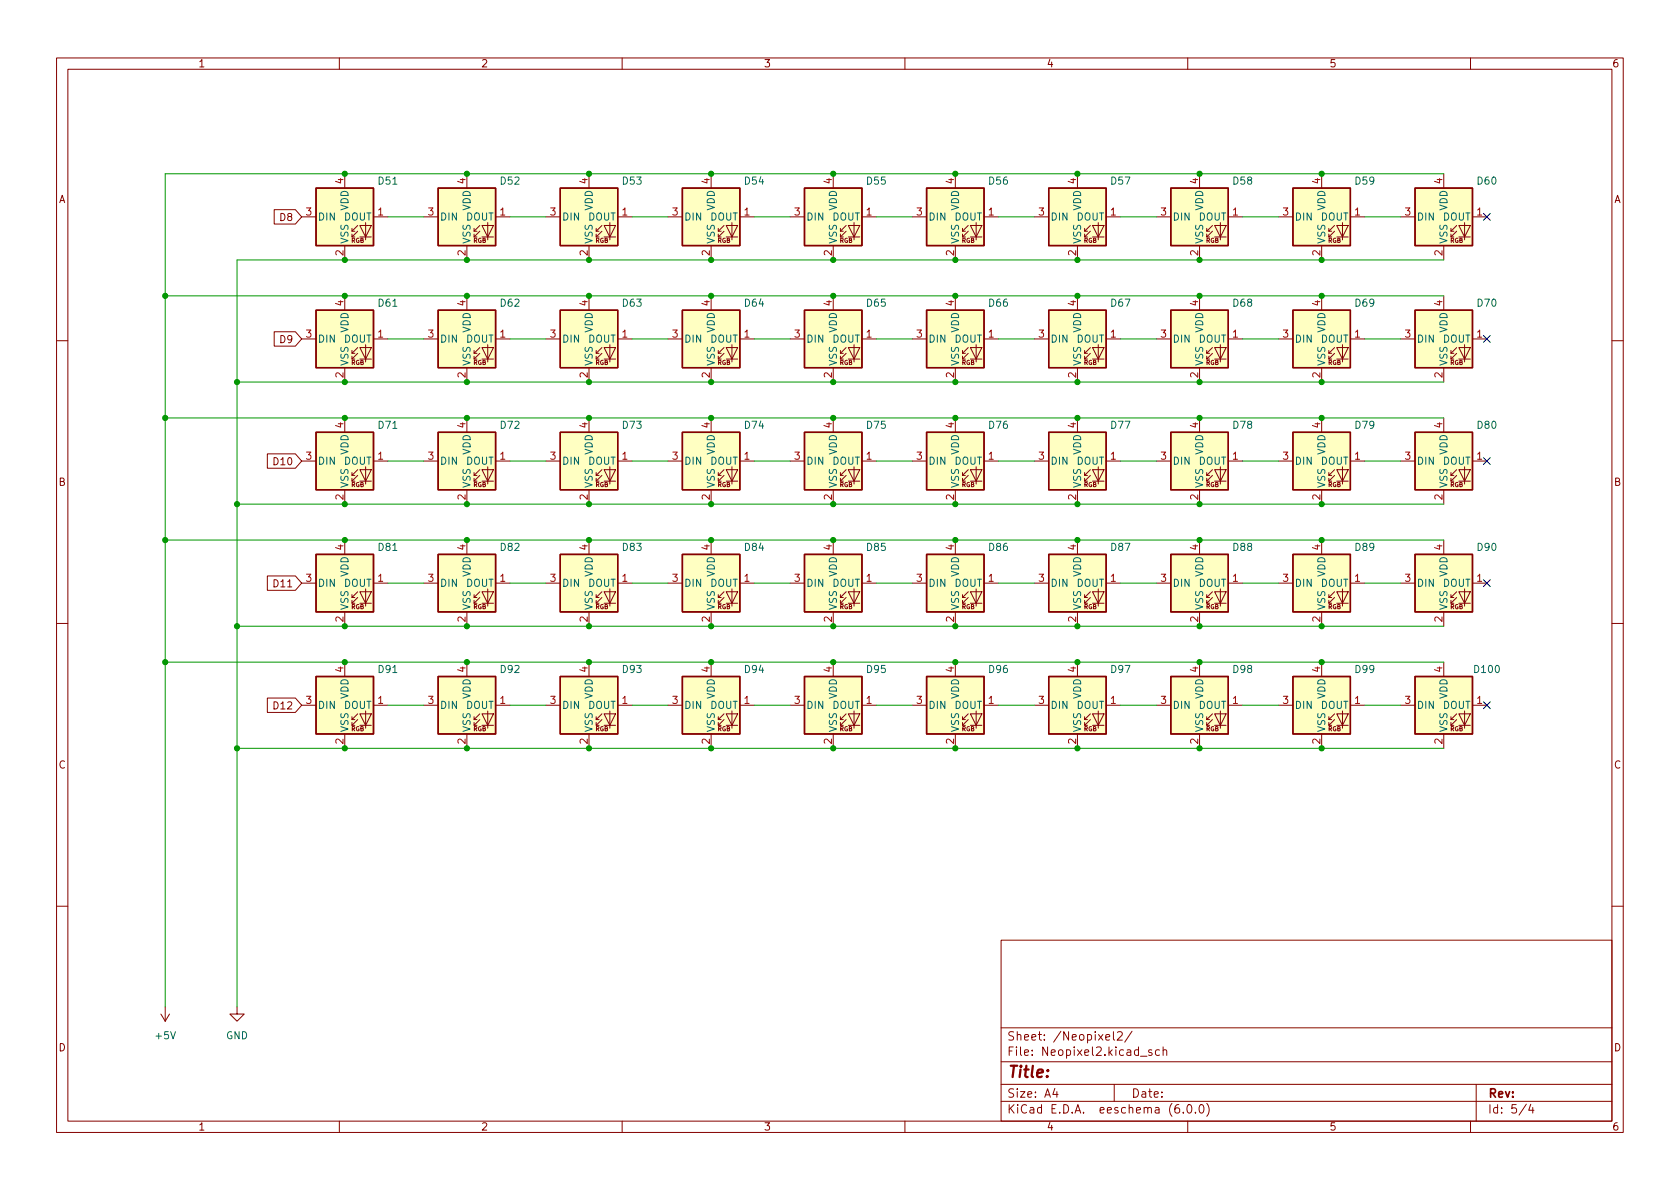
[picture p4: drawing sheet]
<svg xmlns="http://www.w3.org/2000/svg" width="297mm" height="210mm" viewBox="0 0 297 210" stroke-linecap="round" stroke-linejoin="round" font-family="sans-serif">
<g fill="none" stroke="#840000" stroke-width=".18">
<path d="M10 10.2h277v190.1h-277zM12 12.2h273v186.1h-273zM60 10.2v2M110 10.2v2M160 10.2v2M210 10.2v2M260 10.2v2M48.5 37.1h3.7l1.1 1.2-1.1 1.3h-3.7zM53.3 38.3h2.6M61 30.7v2.6M63.2 39.9l-1 1v-.5M63.6 39.9h2.1l-1.1 2z"/>
<path d="M64.6 39.4v3M66 38.3h2.6M74.9 38.3h2.6M82.5 30.7v2.6M84.8 39.9l-1 1v-.5M85.2 39.9h2l-1 2zM86.2 39.4v3M87.6 38.3h2.6M96.5 38.3h2.6M104.1 30.7v2.6M106.4 39.9l-1 1v-.5M106.8 39.9h2l-1 2z"/>
<path d="M107.8 39.4v3M109.2 38.3h2.6M118.1 38.3h2.5M125.7 30.7v2.6M128 39.9l-1 1v-.5M128.4 39.9h2l-1 2zM129.4 39.4v3M130.8 38.3h2.5M139.7 38.3h2.5M147.3 30.7v2.6M149.6 39.9l-1 1v-.5M150 39.9h2l-1 2z"/>
<path d="M151 39.4v3M152.4 38.3h2.5M161.3 38.3h2.5M168.9 30.7v2.6M171.2 39.9l-1 1v-.5M171.6 39.9h2l-1 2zM172.6 39.4v3M174 38.3h2.5M182.9 38.3h2.5M190.5 30.7v2.6M192.8 39.9l-1 1v-.5M193.2 39.9h2l-1 2z"/>
<path d="M194.2 39.4v3M195.6 38.3h2.5M204.5 38.3h2.5M212.1 30.7v2.6M214.4 39.9l-1 1v-.5M214.8 39.9h2l-1 2zM215.8 39.4v3M217.2 38.3h2.5M226.1 38.3h2.5M233.7 30.7v2.6M236 39.9l-1.1 1v-.5M236.3 39.9h2.1l-1 2z"/>
<path d="M237.4 39.4v3M238.8 38.3h2.5M247.6 38.3h2.6M255.3 30.7v2.6M257.6 39.9l-1.1 1v-.5M257.9 39.9h2.1l-1 2zM259 39.4v3M260.3 38.3h2.6M48.5 58.7h3.7l1.1 1.2-1.1 1.3h-3.7zM53.3 59.9h2.6M61 43.4v2.6M61 52.3v2.6"/>
<path d="M62.2 40.9h.5M63.2 40.9l-1 1v-.5M63.6 41.9h2.1M66 59.9h2.6M74.9 59.9h2.6M82.5 43.4v2.6M82.5 52.3v2.6M83.8 40.9h.5M84.8 40.9l-1 1v-.5M85.2 41.9h2M87.6 59.9h2.6M96.5 59.9h2.6"/>
<path d="M104.1 43.4v2.6M104.1 52.3v2.6M105.4 40.9h.5M106.4 40.9l-1 1v-.5M106.8 41.9h2M109.2 59.9h2.6M118.1 59.9h2.5M125.7 43.4v2.6M125.7 52.3v2.6M127 40.9h.5M128 40.9l-1 1v-.5M128.4 41.9h2"/>
<path d="M130.8 59.9h2.5M139.7 59.9h2.5M147.3 43.4v2.6M147.3 52.3v2.6M148.6 40.9h.5M149.6 40.9l-1 1v-.5M150 41.9h2M152.4 59.9h2.5M161.3 59.9h2.5M168.9 43.4v2.6M168.9 52.3v2.6M170.2 40.9h.5"/>
<path d="M171.2 40.9l-1 1v-.5M171.6 41.9h2M174 59.9h2.5M182.9 59.9h2.5M190.5 43.4v2.6M190.5 52.3v2.6M191.8 40.9h.5M192.8 40.9l-1 1v-.5M193.2 41.9h2M195.6 59.9h2.5M204.5 59.9h2.5M212.1 43.4v2.6"/>
<path d="M212.1 52.3v2.6M213.4 40.9h.5M214.4 40.9l-1 1v-.5M214.8 41.9h2M217.2 59.9h2.5M226.1 59.9h2.5M233.7 43.4v2.6M233.7 52.3v2.6M234.9 40.9h.6M236 40.9l-1.1 1v-.5M236.3 41.9h2.1M238.8 59.9h2.5"/>
<path d="M247.6 59.9h2.6M255.3 43.4v2.6M255.3 52.3v2.6M256.5 40.9h.5M257.6 40.9l-1.1 1v-.5M257.9 41.9h2.1M260.3 59.9h2.6M10 60.2h2M61 65v2.6M61 73.9v2.5M62.2 62.5h.5M63.2 62.5l-1 1v-.5"/>
<path d="M63.2 61.5l-1 1v-.5M63.6 61.5h2.1l-1.1 2zM63.6 63.5h2.1M64.6 61v3M82.5 65v2.6M82.5 73.9v2.5M83.8 62.5h.5M84.8 62.5l-1 1v-.5M84.8 61.5l-1 1v-.5M85.2 61.5h2l-1 2zM85.2 63.5h2M86.2 61v3"/>
<path d="M104.1 65v2.6M104.1 73.9v2.5M105.4 62.5h.5M106.4 62.5l-1 1v-.5M106.4 61.5l-1 1v-.5M106.8 61.5h2l-1 2zM106.8 63.5h2M107.8 61v3M125.7 65v2.6M125.7 73.9v2.5M127 62.5h.5M128 62.5l-1 1v-.5"/>
<path d="M128 61.5l-1 1v-.5M128.4 61.5h2l-1 2zM128.4 63.5h2M129.4 61v3M147.3 65v2.6M147.3 73.9v2.5M148.6 62.5h.5M149.6 62.5l-1 1v-.5M149.6 61.5l-1 1v-.5M150 61.5h2l-1 2zM150 63.5h2M151 61v3"/>
<path d="M168.9 65v2.6M168.9 73.9v2.5M170.2 62.5h.5M171.2 62.5l-1 1v-.5M171.2 61.5l-1 1v-.5M171.6 61.5h2l-1 2zM171.6 63.5h2M172.6 61v3M190.5 65v2.6M190.5 73.9v2.5M191.8 62.5h.5M192.8 62.5l-1 1v-.5"/>
<path d="M192.8 61.5l-1 1v-.5M193.2 61.5h2l-1 2zM193.2 63.5h2M194.2 61v3M212.1 65v2.6M212.1 73.9v2.5M213.4 62.5h.5M214.4 62.5l-1 1v-.5M214.4 61.5l-1 1v-.5M214.8 61.5h2l-1 2zM214.8 63.5h2M215.8 61v3"/>
<path d="M233.7 65v2.6M233.7 73.9v2.5M234.9 62.5h.6M236 62.5l-1.1 1v-.5M236 61.5l-1.1 1v-.5M236.3 61.5h2.1l-1 2zM236.3 63.5h2.1M237.4 61v3M255.3 65v2.6M255.3 73.9v2.5M256.5 62.5h.5M257.6 62.5l-1.1 1v-.5"/>
<path d="M257.6 61.5l-1.1 1v-.5M257.9 61.5h2.1l-1 2zM257.9 63.5h2.1M259 61v3M285 60.2h2M47.3 80.3h4.9l1.1 1.2-1.1 1.3h-4.9zM53.3 81.5h2.6M61 86.6v2.5M61 95.5v2.5M62.2 84.1h.5M63.2 84.1l-1 1v-.5M63.2 83.1l-1 1v-.5"/>
<path d="M63.6 83.1h2.1l-1.1 2zM63.6 85.1h2.1M64.6 82.5v3.1M66 81.5h2.6M74.9 81.5h2.6M82.5 86.6v2.5M82.5 95.5v2.5M83.8 84.1h.5M84.8 84.1l-1 1v-.5M84.8 83.1l-1 1v-.5M85.2 83.1h2l-1 2zM85.2 85.1h2"/>
<path d="M86.2 82.5v3.1M87.6 81.5h2.6M96.5 81.5h2.6M104.1 86.6v2.5M104.1 95.5v2.5M105.4 84.1h.5M106.4 84.1l-1 1v-.5M106.4 83.1l-1 1v-.5M106.8 83.1h2l-1 2zM106.8 85.1h2M107.8 82.5v3.1M109.2 81.5h2.6"/>
<path d="M118.1 81.5h2.5M125.7 86.6v2.5M125.7 95.5v2.5M127 84.1h.5M128 84.1l-1 1v-.5M128 83.1l-1 1v-.5M128.4 83.1h2l-1 2zM128.4 85.1h2M129.4 82.5v3.1M130.8 81.5h2.5M139.7 81.5h2.5M147.3 86.6v2.5"/>
<path d="M147.3 95.5v2.5M148.6 84.1h.5M149.6 84.1l-1 1v-.5M149.6 83.1l-1 1v-.5M150 83.1h2l-1 2zM150 85.1h2M151 82.5v3.1M152.4 81.5h2.5M161.3 81.5h2.5M168.9 86.6v2.5M168.9 95.5v2.5M170.2 84.1h.5"/>
<path d="M171.2 84.1l-1 1v-.5M171.2 83.1l-1 1v-.5M171.6 83.1h2l-1 2zM171.6 85.1h2M172.6 82.5v3.1M174 81.5h2.5M182.9 81.5h2.5M190.5 86.6v2.5M190.5 95.5v2.5M191.8 84.1h.5M192.8 84.1l-1 1v-.5M192.8 83.1l-1 1v-.5"/>
<path d="M193.2 83.1h2l-1 2zM193.2 85.1h2M194.2 82.5v3.1M195.6 81.5h2.5M204.5 81.5h2.5M212.1 86.6v2.5M212.1 95.5v2.5M213.4 84.1h.5M214.4 84.1l-1 1v-.5M214.4 83.1l-1 1v-.5M214.8 83.1h2l-1 2zM214.8 85.1h2"/>
<path d="M215.8 82.5v3.1M217.2 81.5h2.5M226.1 81.5h2.5M233.7 86.6v2.5M233.7 95.5v2.5M234.9 84.1h.6M236 84.1l-1.1 1v-.5M236 83.1l-1.1 1v-.5M236.3 83.1h2.1l-1 2zM236.3 85.1h2.1M237.4 82.5v3.1M238.8 81.5h2.5"/>
<path d="M247.6 81.5h2.6M255.3 86.6v2.5M255.3 95.5v2.5M256.5 84.1h.5M257.6 84.1l-1.1 1v-.5M257.6 83.1l-1.1 1v-.5M257.9 83.1h2.1l-1 2zM257.9 85.1h2.1M259 82.5v3.1M260.3 81.5h2.6M10 110.2h2M47.3 101.8h4.9l1.1 1.3-1.1 1.3h-4.9z"/>
<path d="M53.3 103.1h2.6M61 108.2v2.5M61 117.1v2.5M62.2 105.7h.5M63.2 105.7l-1 1v-.5M63.2 104.6l-1 1.1v-.5M63.6 104.6h2.1l-1.1 2.1zM63.6 106.7h2.1M64.6 104.1v3.1M66 103.1h2.6M74.9 103.1h2.6M82.5 108.2v2.5"/>
<path d="M82.5 117.1v2.5M83.8 105.7h.5M84.8 105.7l-1 1v-.5M84.8 104.6l-1 1.1v-.5M85.2 104.6h2l-1 2.1zM85.2 106.7h2M86.2 104.1v3.1M87.6 103.1h2.6M96.5 103.1h2.6M104.1 108.2v2.5M104.1 117.1v2.5M105.4 105.7h.5"/>
<path d="M106.4 105.7l-1 1v-.5M106.4 104.6l-1 1.1v-.5M106.8 104.6h2l-1 2.1zM106.8 106.7h2M107.8 104.1v3.1M109.2 103.1h2.6M118.1 103.1h2.5M125.7 108.2v2.5M125.7 117.1v2.5M127 105.7h.5M128 105.7l-1 1v-.5M128 104.6l-1 1.1v-.5"/>
<path d="M128.4 104.6h2l-1 2.1zM128.4 106.7h2M129.4 104.1v3.1M130.8 103.1h2.5M139.7 103.1h2.5M147.3 108.2v2.5M147.3 117.1v2.5M148.6 105.7h.5M149.6 105.7l-1 1v-.5M149.6 104.6l-1 1.1v-.5M150 104.6h2l-1 2.1zM150 106.7h2"/>
<path d="M151 104.1v3.1M152.4 103.1h2.5M161.3 103.1h2.5M168.9 108.2v2.5M168.9 117.1v2.5M170.2 105.7h.5M171.2 105.7l-1 1v-.5M171.2 104.6l-1 1.1v-.5M171.6 104.6h2l-1 2.1zM171.6 106.7h2M172.6 104.1v3.1M174 103.1h2.5"/>
<path d="M182.9 103.1h2.5M190.5 108.2v2.5M190.5 117.1v2.5M191.8 105.7h.5M192.8 105.7l-1 1v-.5M192.8 104.6l-1 1.1v-.5M193.2 104.6h2l-1 2.1zM193.2 106.7h2M194.2 104.1v3.1M195.6 103.1h2.5M204.5 103.1h2.5M212.1 108.2v2.5"/>
<path d="M212.1 117.1v2.5M213.4 105.7h.5M214.4 105.7l-1 1v-.5M214.4 104.6l-1 1.1v-.5M214.8 104.6h2l-1 2.1zM214.8 106.7h2M215.8 104.1v3.1M217.2 103.1h2.5M226.1 103.1h2.5M233.7 108.2v2.5M233.7 117.1v2.5M234.9 105.7h.6"/>
<path d="M236 105.7l-1.1 1v-.5M236 104.6l-1.1 1.1v-.5M236.3 104.6h2.1l-1 2.1zM236.3 106.7h2.1M237.4 104.1v3.1M238.8 103.1h2.5M247.6 103.1h2.6M255.3 108.2v2.5M255.3 117.1v2.5M256.5 105.7h.5M257.6 105.7l-1.1 1v-.5M257.6 104.6l-1.1 1.1v-.5"/>
<path d="M257.9 104.6h2.1l-1 2.1zM257.9 106.7h2.1M259 104.1v3.1M260.3 103.1h2.6M285 110.2h2M47.3 123.4h4.9l1.1 1.3-1.1 1.3h-4.9zM53.3 124.7h2.6M61 129.8v2.5M62.2 127.2h.5M63.2 127.2l-1 1.1v-.5M63.2 126.2l-1 1v-.5M63.6 126.2h2.1l-1.1 2.1z"/>
<path d="M63.6 128.3h2.1M64.6 125.7v3.1M66 124.7h2.6M74.9 124.7h2.6M82.5 129.8v2.5M83.8 127.2h.5M84.8 127.2l-1 1.1v-.5M84.8 126.2l-1 1v-.5M85.2 126.2h2l-1 2.1zM85.2 128.3h2M86.2 125.7v3.1M87.6 124.7h2.6"/>
<path d="M96.5 124.7h2.6M104.1 129.8v2.5M105.4 127.2h.5M106.4 127.2l-1 1.1v-.5M106.4 126.2l-1 1v-.5M106.8 126.2h2l-1 2.1zM106.8 128.3h2M107.8 125.7v3.1M109.2 124.7h2.6M118.1 124.7h2.5M125.7 129.8v2.5M127 127.2h.5"/>
<path d="M128 127.2l-1 1.1v-.5M128 126.2l-1 1v-.5M128.4 126.2h2l-1 2.1zM128.4 128.3h2M129.4 125.7v3.1M130.8 124.7h2.5M139.7 124.7h2.5M147.3 129.8v2.5M148.6 127.2h.5M149.6 127.2l-1 1.1v-.5M149.6 126.2l-1 1v-.5M150 126.2h2l-1 2.1z"/>
<path d="M150 128.3h2M151 125.7v3.1M152.4 124.7h2.5M161.3 124.7h2.5M168.9 129.8v2.5M170.2 127.2h.5M171.2 127.2l-1 1.1v-.5M171.2 126.2l-1 1v-.5M171.6 126.2h2l-1 2.1zM171.6 128.3h2M172.6 125.7v3.1M174 124.7h2.5"/>
<path d="M182.9 124.7h2.5M190.5 129.8v2.5M191.8 127.2h.5M192.8 127.2l-1 1.1v-.5M192.8 126.2l-1 1v-.5M193.2 126.2h2l-1 2.1zM193.2 128.3h2M194.2 125.7v3.1M195.6 124.7h2.5M204.5 124.7h2.5M212.1 129.8v2.5M213.4 127.2h.5"/>
<path d="M214.4 127.2l-1 1.1v-.5M214.4 126.2l-1 1v-.5M214.8 126.2h2l-1 2.1zM214.8 128.3h2M215.8 125.7v3.1M217.2 124.7h2.5M226.1 124.7h2.5M233.7 129.8v2.5M234.9 127.2h.6M236 127.2l-1.1 1.1v-.5M236 126.2l-1.1 1v-.5M236.3 126.2h2.1l-1 2.1z"/>
<path d="M236.3 128.3h2.1M237.4 125.7v3.1M238.8 124.7h2.5M247.6 124.7h2.6M255.3 129.8v2.5M256.5 127.2h.5M257.6 127.2l-1.1 1.1v-.5M257.6 126.2l-1.1 1v-.5M257.9 126.2h2.1l-1 2.1zM257.9 128.3h2.1M259 125.7v3.1M260.3 124.7h2.6"/>
<path d="M10 160.2h2M28.4 179.3l.8 1.3M29.2 178v2.6M30 179.3l-.8 1.3M41.9 178v1.3h1.3l-1.3 1.3-1.3-1.3h1.3M177 166.3h108v32h-108zM285 160.2h2M60 198.3v2M110 198.3v2M160 198.3v2M177 194.8h108M177 191.8h108"/>
<path d="M177 187.8h108M177 181.8h108M186.5 192.5l-.4 1h1M186.9 193v1M195.5 183.4l.7-.1-.1-.3-.4-.1-.2 .2 .1 .8h.5M196.9 182.4v1.3l.2 .2M197 191.8v3M197.6 182.6l.5-.2 .3 .2v.3l-.9 1h.9M200.1 182.4l-1.2 1.9M201.6 186.8h1.2M203.6 185.7l-.3-.1-.2 .2v.3l.5 .1v.4h-.5M205 185.7l-.4-.1-.3 .3v.4l.1 .3h.6"/>
<path d="M205.6 185.8l.3-.2 .3 .1 .1 .9M205.6 185.1v1.5M208.4 195.3a.59 .59 0 0 0-.7 .7v.5l.2 .3h.4l.2-.1 .1-.5-.2-.2-.4-.1-.3 .3M209.2 196.7v.1M210 198.3v2M210.1 195.4l.1-.1a.81 .81 0 0 1 .6 .7 .81 .81 0 0 1-.3 .8h-.1a.81 .81 0 0 1-.6-.6 .81 .81 0 0 1 .3-.8zM211.4 196.7v.1M212.1 195.5l.3-.2a.81 .81 0 0 1 .5 .7 .81 .81 0 0 1-.3 .8h-.1a.81 .81 0 0 1-.4-1.3zM213.4 195.1a1.72 1.72 0 0 1 0 2.3M260 198.3v2M261 191.8v6.5M269.9 195.3l-1.3 1.9"/>
<path d="M270.6 195.3l-.3 1h.9M271 195.8v1"/>
</g>
<g fill="#ffffc2" stroke="#ffffc2" stroke-width=".18">
<path d="M99.1 54.9h10.1v10.1h-10.1z"/>
<path d="M228.6 119.6h10.2v10.2h-10.2z"/>
<path d="M207 98h10.2v10.2h-10.2z"/>
<path d="M99.1 33.3h10.1v10.1h-10.1z"/>
<path d="M250.2 119.6h10.1v10.2h-10.1z"/>
<path d="M250.2 98h10.1v10.2h-10.1z"/>
<path d="M228.6 98h10.2v10.2h-10.2z"/>
<path d="M77.5 54.9h10.1v10.1h-10.1z"/>
<path d="M142.2 54.9h10.2v10.1h-10.2z"/>
<path d="M77.5 98h10.1v10.2h-10.1z"/>
<path d="M120.6 54.9h10.2v10.1h-10.2z"/>
<path d="M185.4 76.4h10.2v10.2h-10.2z"/>
<path d="M77.5 119.6h10.1v10.2h-10.1z"/>
<path d="M207 76.4h10.2v10.2h-10.2z"/>
<path d="M77.5 33.3h10.1v10.1h-10.1z"/>
<path d="M250.2 76.4h10.1v10.2h-10.1z"/>
<path d="M163.8 54.9h10.2v10.1h-10.2z"/>
<path d="M185.4 119.6h10.2v10.2h-10.2z"/>
<path d="M207 119.6h10.2v10.2h-10.2z"/>
<path d="M185.4 98h10.2v10.2h-10.2z"/>
<path d="M77.5 76.4h10.1v10.2h-10.1z"/>
<path d="M99.1 119.6h10.1v10.2h-10.1z"/>
<path d="M163.8 33.3h10.2v10.1h-10.2z"/>
<path d="M228.6 76.4h10.2v10.2h-10.2z"/>
<path d="M120.6 119.6h10.2v10.2h-10.2z"/>
<path d="M142.2 33.3h10.2v10.1h-10.2z"/>
<path d="M120.6 33.3h10.2v10.1h-10.2z"/>
<path d="M228.6 33.3h10.2v10.1h-10.2z"/>
<path d="M120.6 76.4h10.2v10.2h-10.2z"/>
<path d="M99.1 76.4h10.1v10.2h-10.1z"/>
<path d="M99.1 98h10.1v10.2h-10.1z"/>
<path d="M120.6 98h10.2v10.2h-10.2z"/>
<path d="M185.4 33.3h10.2v10.1h-10.2z"/>
<path d="M185.4 54.9h10.2v10.1h-10.2z"/>
<path d="M250.2 33.3h10.1v10.1h-10.1z"/>
<path d="M250.2 54.9h10.1v10.1h-10.1z"/>
<path d="M228.6 54.9h10.2v10.1h-10.2z"/>
<path d="M207 54.9h10.2v10.1h-10.2z"/>
<path d="M207 33.3h10.2v10.1h-10.2z"/>
<path d="M142.2 76.4h10.2v10.2h-10.2z"/>
<path d="M163.8 119.6h10.2v10.2h-10.2z"/>
<path d="M55.9 33.3h10.1v10.1h-10.1z"/>
<path d="M163.8 98h10.2v10.2h-10.2z"/>
<path d="M142.2 119.6h10.2v10.2h-10.2z"/>
<path d="M142.2 98h10.2v10.2h-10.2z"/>
<path d="M163.8 76.4h10.2v10.2h-10.2z"/>
<path d="M55.9 119.6h10.1v10.2h-10.1z"/>
<path d="M55.9 98h10.1v10.2h-10.1z"/>
<path d="M55.9 54.9h10.1v10.1h-10.1z"/>
<path d="M55.9 76.4h10.1v10.2h-10.1z"/>
</g>
<g fill="none" stroke="#840000" stroke-width=".25">
<path d="M55.9 33.3h10.1v10.1h-10.1zM77.5 33.3h10.1v10.1h-10.1zM99.1 33.3h10.1v10.1h-10.1zM120.6 33.3h10.2v10.1h-10.2zM142.2 33.3h10.2v10.1h-10.2zM163.8 33.3h10.2v10.1h-10.2zM185.4 33.3h10.2v10.1h-10.2zM207 33.3h10.2v10.1h-10.2zM228.6 33.3h10.2v10.1h-10.2zM250.2 33.3h10.1v10.1h-10.1zM55.9 54.9h10.1v10.1h-10.1zM77.5 54.9h10.1v10.1h-10.1z"/>
<path d="M99.1 54.9h10.1v10.1h-10.1zM120.6 54.9h10.2v10.1h-10.2zM142.2 54.9h10.2v10.1h-10.2zM163.8 54.9h10.2v10.1h-10.2zM185.4 54.9h10.2v10.1h-10.2zM207 54.9h10.2v10.1h-10.2zM228.6 54.9h10.2v10.1h-10.2zM250.2 54.9h10.1v10.1h-10.1zM55.9 76.4h10.1v10.2h-10.1zM77.5 76.4h10.1v10.2h-10.1zM99.1 76.4h10.1v10.2h-10.1zM120.6 76.4h10.2v10.2h-10.2z"/>
<path d="M142.2 76.4h10.2v10.2h-10.2zM163.8 76.4h10.2v10.2h-10.2zM185.4 76.4h10.2v10.2h-10.2zM207 76.4h10.2v10.2h-10.2zM228.6 76.4h10.2v10.2h-10.2zM250.2 76.4h10.1v10.2h-10.1zM55.9 98h10.1v10.2h-10.1zM77.5 98h10.1v10.2h-10.1zM99.1 98h10.1v10.2h-10.1zM120.6 98h10.2v10.2h-10.2zM142.2 98h10.2v10.2h-10.2zM163.8 98h10.2v10.2h-10.2z"/>
<path d="M185.4 98h10.2v10.2h-10.2zM207 98h10.2v10.2h-10.2zM228.6 98h10.2v10.2h-10.2zM250.2 98h10.1v10.2h-10.1zM55.9 119.6h10.1v10.2h-10.1zM77.5 119.6h10.1v10.2h-10.1zM99.1 119.6h10.1v10.2h-10.1zM120.6 119.6h10.2v10.2h-10.2zM142.2 119.6h10.2v10.2h-10.2zM163.8 119.6h10.2v10.2h-10.2zM185.4 119.6h10.2v10.2h-10.2zM207 119.6h10.2v10.2h-10.2z"/>
<path d="M228.6 119.6h10.2v10.2h-10.2zM250.2 119.6h10.1v10.2h-10.1z"/>
</g>
<g fill="none" stroke="#009600" stroke-width=".18">
<path d="M68.6 38.3h6.3M90.2 38.3h6.3M111.8 38.3h6.3M133.3 38.3h6.4M154.9 38.3h6.4M176.5 38.3h6.4M198.1 38.3h6.4M219.7 38.3h6.4M241.3 38.3h6.3M255.3 30.7h-226.1v147.3M29.2 52.3h226.1M68.6 59.9h6.3"/>
<path d="M90.2 59.9h6.3M111.8 59.9h6.3M133.3 59.9h6.4M154.9 59.9h6.4M176.5 59.9h6.4M198.1 59.9h6.4M219.7 59.9h6.4M241.3 59.9h6.3M255.3 46h-213.4v132M29.2 73.9h226.1M41.9 67.6h213.4M29.2 95.5h226.1"/>
<path d="M41.9 89.1h213.4M68.6 81.5h6.3M90.2 81.5h6.3M111.8 81.5h6.3M133.3 81.5h6.4M154.9 81.5h6.4M176.5 81.5h6.4M198.1 81.5h6.4M219.7 81.5h6.4M241.3 81.5h6.3M29.2 117.1h226.1M41.9 110.7h213.4"/>
<path d="M68.6 103.1h6.3M90.2 103.1h6.3M111.8 103.1h6.3M133.3 103.1h6.4M154.9 103.1h6.4M176.5 103.1h6.4M198.1 103.1h6.4M219.7 103.1h6.4M241.3 103.1h6.3M41.9 132.3h213.4M68.6 124.7h6.3M90.2 124.7h6.3"/>
<path d="M111.8 124.7h6.3M133.3 124.7h6.4M154.9 124.7h6.4M176.5 124.7h6.4M198.1 124.7h6.4M219.7 124.7h6.4M241.3 124.7h6.3"/>
</g>
<path d="M262.3 37.7l1.2 1.3M263.5 37.7l-1.2 1.3M262.3 59.3l1.2 1.2M263.5 59.3l-1.2 1.2M262.3 80.9l1.2 1.2M263.5 80.9l-1.2 1.2M262.3 102.5l1.2 1.2M263.5 102.5l-1.2 1.2M262.3 124.1l1.2 1.2M263.5 124.1l-1.2 1.2" fill="none" stroke="#000084" stroke-width=".18"/>
<g fill="#009600" stroke="#009600" stroke-width=".18">
<circle cx="125.7" cy="52.3" r=".46"/>
<circle cx="125.7" cy="46" r=".46"/>
<circle cx="147.3" cy="46" r=".46"/>
<circle cx="168.9" cy="52.3" r=".46"/>
<circle cx="147.3" cy="52.3" r=".46"/>
<circle cx="147.3" cy="67.6" r=".46"/>
<circle cx="125.7" cy="67.6" r=".46"/>
<circle cx="168.9" cy="67.6" r=".46"/>
<circle cx="168.9" cy="73.9" r=".46"/>
<circle cx="168.9" cy="46" r=".46"/>
<circle cx="168.9" cy="30.7" r=".46"/>
<circle cx="147.3" cy="30.7" r=".46"/>
<circle cx="125.7" cy="30.7" r=".46"/>
<circle cx="125.7" cy="73.9" r=".46"/>
<circle cx="82.5" cy="73.9" r=".46"/>
<circle cx="82.5" cy="67.6" r=".46"/>
<circle cx="82.5" cy="30.7" r=".46"/>
<circle cx="82.5" cy="52.3" r=".46"/>
<circle cx="82.5" cy="46" r=".46"/>
<circle cx="104.1" cy="46" r=".46"/>
<circle cx="104.1" cy="30.7" r=".46"/>
<circle cx="104.1" cy="52.3" r=".46"/>
<circle cx="104.1" cy="67.6" r=".46"/>
<circle cx="104.1" cy="73.9" r=".46"/>
<circle cx="190.5" cy="132.3" r=".46"/>
<circle cx="233.7" cy="110.7" r=".46"/>
<circle cx="233.7" cy="117.1" r=".46"/>
<circle cx="233.7" cy="132.3" r=".46"/>
<circle cx="212.1" cy="95.5" r=".46"/>
<circle cx="212.1" cy="110.7" r=".46"/>
<circle cx="190.5" cy="89.1" r=".46"/>
<circle cx="212.1" cy="89.1" r=".46"/>
<circle cx="212.1" cy="73.9" r=".46"/>
<circle cx="212.1" cy="117.1" r=".46"/>
<circle cx="212.1" cy="132.3" r=".46"/>
<circle cx="233.7" cy="95.5" r=".46"/>
<circle cx="125.7" cy="117.1" r=".46"/>
<circle cx="147.3" cy="117.1" r=".46"/>
<circle cx="147.3" cy="132.3" r=".46"/>
<circle cx="125.7" cy="110.7" r=".46"/>
<circle cx="82.5" cy="132.3" r=".46"/>
<circle cx="82.5" cy="117.1" r=".46"/>
<circle cx="104.1" cy="117.1" r=".46"/>
<circle cx="104.1" cy="132.3" r=".46"/>
<circle cx="82.5" cy="89.1" r=".46"/>
<circle cx="82.5" cy="95.5" r=".46"/>
<circle cx="104.1" cy="89.1" r=".46"/>
<circle cx="104.1" cy="110.7" r=".46"/>
<circle cx="104.1" cy="95.5" r=".46"/>
<circle cx="190.5" cy="30.7" r=".46"/>
<circle cx="212.1" cy="46" r=".46"/>
<circle cx="212.1" cy="30.7" r=".46"/>
<circle cx="190.5" cy="46" r=".46"/>
<circle cx="190.5" cy="52.3" r=".46"/>
<circle cx="212.1" cy="52.3" r=".46"/>
<circle cx="190.5" cy="67.6" r=".46"/>
<circle cx="212.1" cy="67.6" r=".46"/>
<circle cx="233.7" cy="46" r=".46"/>
<circle cx="233.7" cy="30.7" r=".46"/>
<circle cx="233.7" cy="73.9" r=".46"/>
<circle cx="233.7" cy="89.1" r=".46"/>
<circle cx="233.7" cy="67.6" r=".46"/>
<circle cx="233.7" cy="52.3" r=".46"/>
<circle cx="147.3" cy="89.1" r=".46"/>
<circle cx="147.3" cy="73.9" r=".46"/>
<circle cx="147.3" cy="95.5" r=".46"/>
<circle cx="125.7" cy="95.5" r=".46"/>
<circle cx="125.7" cy="89.1" r=".46"/>
<circle cx="168.9" cy="95.5" r=".46"/>
<circle cx="168.9" cy="89.1" r=".46"/>
<circle cx="190.5" cy="117.1" r=".46"/>
<circle cx="190.5" cy="95.5" r=".46"/>
<circle cx="190.5" cy="110.7" r=".46"/>
<circle cx="147.3" cy="110.7" r=".46"/>
<circle cx="125.7" cy="132.3" r=".46"/>
<circle cx="168.9" cy="117.1" r=".46"/>
<circle cx="168.9" cy="132.3" r=".46"/>
<circle cx="168.9" cy="110.7" r=".46"/>
<circle cx="190.5" cy="73.9" r=".46"/>
<circle cx="29.2" cy="95.5" r=".46"/>
<circle cx="29.2" cy="117.1" r=".46"/>
<circle cx="41.9" cy="110.7" r=".46"/>
<circle cx="61" cy="110.7" r=".46"/>
<circle cx="61" cy="132.3" r=".46"/>
<circle cx="61" cy="89.1" r=".46"/>
<circle cx="41.9" cy="89.1" r=".46"/>
<circle cx="82.5" cy="110.7" r=".46"/>
<circle cx="41.9" cy="132.3" r=".46"/>
<circle cx="61" cy="95.5" r=".46"/>
<circle cx="61" cy="117.1" r=".46"/>
<circle cx="61" cy="73.9" r=".46"/>
<circle cx="61" cy="67.6" r=".46"/>
<circle cx="29.2" cy="52.3" r=".46"/>
<circle cx="29.2" cy="73.9" r=".46"/>
<circle cx="41.9" cy="67.6" r=".46"/>
<circle cx="61" cy="46" r=".46"/>
<circle cx="61" cy="30.7" r=".46"/>
<circle cx="61" cy="52.3" r=".46"/>
</g>
<text font-size="2.8" fill="#840000" x="178" y="190.6">Title:</text>
<g font-size="2.1" fill="#840000">
<text x="178" y="184">Sheet: /Neopixel2/</text>
<text x="178" y="186.7">File: Neopixel2.kicad_sch</text>
<text x="178" y="196.9">KiCad E.D.A. eeschema (6.0.0)</text>
<text x="178" y="194.1">Size: A4</text>
<text x="200" y="194.1">Date:</text>
<text x="263" y="194.1">Rev:</text>
<text x="263" y="196.9">Id: 5/4</text>
</g>
<g font-size="1.8" fill="#840000">
<text x="35" y="11.9">1</text>
<text x="85" y="11.9">2</text>
<text x="135" y="11.9">3</text>
<text x="185" y="11.9">4</text>
<text x="235" y="11.9">5</text>
<text x="285" y="11.9">6</text>
<text x="10.3" y="35.9">A</text>
<text x="285.3" y="35.9">A</text>
<text x="49.7" y="39.1">D8</text>
<text x="49.7" y="60.7">D9</text>
<text x="48.7" y="82.3">D10</text>
<text x="10.3" y="85.9">B</text>
<text x="285.3" y="85.9">B</text>
<text x="48.7" y="103.8">D11</text>
<text x="48.7" y="125.4">D12</text>
<text x="10.3" y="135.9">C</text>
<text x="285.3" y="135.9">C</text>
<text x="10.3" y="185.9">D</text>
<text x="285.3" y="185.9">D</text>
<text x="35" y="199.9">1</text>
<text x="85" y="199.9">2</text>
<text x="135" y="199.9">3</text>
<text x="185" y="199.9">4</text>
<text x="235" y="199.9">5</text>
<text x="285" y="199.9">6</text>
</g>
<g font-size="1.8" fill="#a90000">
<text x="60.7" y="32.5" transform="rotate(-90 60.7 32.5)">4</text>
<text x="82.3" y="32.5" transform="rotate(-90 82.3 32.5)">4</text>
<text x="103.9" y="32.5" transform="rotate(-90 103.9 32.5)">4</text>
<text x="125.5" y="32.5" transform="rotate(-90 125.5 32.5)">4</text>
<text x="147.1" y="32.5" transform="rotate(-90 147.1 32.5)">4</text>
<text x="168.7" y="32.5" transform="rotate(-90 168.7 32.5)">4</text>
<text x="190.2" y="32.5" transform="rotate(-90 190.2 32.5)">4</text>
<text x="211.8" y="32.5" transform="rotate(-90 211.8 32.5)">4</text>
<text x="233.4" y="32.5" transform="rotate(-90 233.4 32.5)">4</text>
<text x="255" y="32.5" transform="rotate(-90 255 32.5)">4</text>
<text x="54.1" y="38.1">3</text>
<text x="66.8" y="38.1">1</text>
<text x="75.7" y="38.1">3</text>
<text x="88.4" y="38.1">1</text>
<text x="97.3" y="38.1">3</text>
<text x="110" y="38.1">1</text>
<text x="118.9" y="38.1">3</text>
<text x="131.6" y="38.1">1</text>
<text x="140.5" y="38.1">3</text>
<text x="153.2" y="38.1">1</text>
<text x="162.1" y="38.1">3</text>
<text x="174.8" y="38.1">1</text>
<text x="183.7" y="38.1">3</text>
<text x="196.4" y="38.1">1</text>
<text x="205.2" y="38.1">3</text>
<text x="217.9" y="38.1">1</text>
<text x="226.8" y="38.1">3</text>
<text x="239.5" y="38.1">1</text>
<text x="248.4" y="38.1">3</text>
<text x="261.1" y="38.1">1</text>
<text x="60.7" y="45.2" transform="rotate(-90 60.7 45.2)">2</text>
<text x="82.3" y="45.2" transform="rotate(-90 82.3 45.2)">2</text>
<text x="103.9" y="45.2" transform="rotate(-90 103.9 45.2)">2</text>
<text x="125.5" y="45.2" transform="rotate(-90 125.5 45.2)">2</text>
<text x="147.1" y="45.2" transform="rotate(-90 147.1 45.2)">2</text>
<text x="168.7" y="45.2" transform="rotate(-90 168.7 45.2)">2</text>
<text x="190.2" y="45.2" transform="rotate(-90 190.2 45.2)">2</text>
<text x="211.8" y="45.2" transform="rotate(-90 211.8 45.2)">2</text>
<text x="233.4" y="45.2" transform="rotate(-90 233.4 45.2)">2</text>
<text x="255" y="45.2" transform="rotate(-90 255 45.2)">2</text>
<text x="54.1" y="59.7">3</text>
<text x="60.7" y="54.1" transform="rotate(-90 60.7 54.1)">4</text>
<text x="66.8" y="59.7">1</text>
<text x="75.7" y="59.7">3</text>
<text x="82.3" y="54.1" transform="rotate(-90 82.3 54.1)">4</text>
<text x="88.4" y="59.7">1</text>
<text x="97.3" y="59.7">3</text>
<text x="103.9" y="54.1" transform="rotate(-90 103.9 54.1)">4</text>
<text x="110" y="59.7">1</text>
<text x="118.9" y="59.7">3</text>
<text x="125.5" y="54.1" transform="rotate(-90 125.5 54.1)">4</text>
<text x="131.6" y="59.7">1</text>
<text x="140.5" y="59.7">3</text>
<text x="147.1" y="54.1" transform="rotate(-90 147.1 54.1)">4</text>
<text x="153.2" y="59.7">1</text>
<text x="162.1" y="59.7">3</text>
<text x="168.7" y="54.1" transform="rotate(-90 168.7 54.1)">4</text>
<text x="174.8" y="59.7">1</text>
<text x="183.7" y="59.7">3</text>
<text x="190.2" y="54.1" transform="rotate(-90 190.2 54.1)">4</text>
<text x="196.4" y="59.7">1</text>
<text x="205.2" y="59.7">3</text>
<text x="211.8" y="54.1" transform="rotate(-90 211.8 54.1)">4</text>
<text x="217.9" y="59.7">1</text>
<text x="226.8" y="59.7">3</text>
<text x="233.4" y="54.1" transform="rotate(-90 233.4 54.1)">4</text>
<text x="239.5" y="59.7">1</text>
<text x="248.4" y="59.7">3</text>
<text x="255" y="54.1" transform="rotate(-90 255 54.1)">4</text>
<text x="261.1" y="59.7">1</text>
<text x="60.7" y="66.8" transform="rotate(-90 60.7 66.8)">2</text>
<text x="82.3" y="66.8" transform="rotate(-90 82.3 66.8)">2</text>
<text x="103.9" y="66.8" transform="rotate(-90 103.9 66.8)">2</text>
<text x="125.5" y="66.8" transform="rotate(-90 125.5 66.8)">2</text>
<text x="147.1" y="66.8" transform="rotate(-90 147.1 66.8)">2</text>
<text x="168.7" y="66.8" transform="rotate(-90 168.7 66.8)">2</text>
<text x="190.2" y="66.8" transform="rotate(-90 190.2 66.8)">2</text>
<text x="211.8" y="66.8" transform="rotate(-90 211.8 66.8)">2</text>
<text x="233.4" y="66.8" transform="rotate(-90 233.4 66.8)">2</text>
<text x="255" y="66.8" transform="rotate(-90 255 66.8)">2</text>
<text x="60.7" y="75.7" transform="rotate(-90 60.7 75.7)">4</text>
<text x="82.3" y="75.7" transform="rotate(-90 82.3 75.7)">4</text>
<text x="103.9" y="75.7" transform="rotate(-90 103.9 75.7)">4</text>
<text x="125.5" y="75.7" transform="rotate(-90 125.5 75.7)">4</text>
<text x="147.1" y="75.7" transform="rotate(-90 147.1 75.7)">4</text>
<text x="168.7" y="75.7" transform="rotate(-90 168.7 75.7)">4</text>
<text x="190.2" y="75.7" transform="rotate(-90 190.2 75.7)">4</text>
<text x="211.8" y="75.7" transform="rotate(-90 211.8 75.7)">4</text>
<text x="233.4" y="75.7" transform="rotate(-90 233.4 75.7)">4</text>
<text x="255" y="75.7" transform="rotate(-90 255 75.7)">4</text>
<text x="54.1" y="81.3">3</text>
<text x="66.8" y="81.3">1</text>
<text x="75.7" y="81.3">3</text>
<text x="88.4" y="81.3">1</text>
<text x="97.3" y="81.3">3</text>
<text x="110" y="81.3">1</text>
<text x="118.9" y="81.3">3</text>
<text x="131.6" y="81.3">1</text>
<text x="140.5" y="81.3">3</text>
<text x="153.2" y="81.3">1</text>
<text x="162.1" y="81.3">3</text>
<text x="174.8" y="81.3">1</text>
<text x="183.7" y="81.3">3</text>
<text x="196.4" y="81.3">1</text>
<text x="205.2" y="81.3">3</text>
<text x="217.9" y="81.3">1</text>
<text x="226.8" y="81.3">3</text>
<text x="239.5" y="81.3">1</text>
<text x="248.4" y="81.3">3</text>
<text x="261.1" y="81.3">1</text>
<text x="60.7" y="88.4" transform="rotate(-90 60.7 88.4)">2</text>
<text x="82.3" y="88.4" transform="rotate(-90 82.3 88.4)">2</text>
<text x="103.9" y="88.4" transform="rotate(-90 103.9 88.4)">2</text>
<text x="125.5" y="88.4" transform="rotate(-90 125.5 88.4)">2</text>
<text x="147.1" y="88.4" transform="rotate(-90 147.1 88.4)">2</text>
<text x="168.7" y="88.4" transform="rotate(-90 168.7 88.4)">2</text>
<text x="190.2" y="88.4" transform="rotate(-90 190.2 88.4)">2</text>
<text x="211.8" y="88.4" transform="rotate(-90 211.8 88.4)">2</text>
<text x="233.4" y="88.4" transform="rotate(-90 233.4 88.4)">2</text>
<text x="255" y="88.4" transform="rotate(-90 255 88.4)">2</text>
<text x="60.7" y="97.3" transform="rotate(-90 60.7 97.3)">4</text>
<text x="82.3" y="97.3" transform="rotate(-90 82.3 97.3)">4</text>
<text x="103.9" y="97.3" transform="rotate(-90 103.9 97.3)">4</text>
<text x="125.5" y="97.3" transform="rotate(-90 125.5 97.3)">4</text>
<text x="147.1" y="97.3" transform="rotate(-90 147.1 97.3)">4</text>
<text x="168.7" y="97.3" transform="rotate(-90 168.7 97.3)">4</text>
<text x="190.2" y="97.3" transform="rotate(-90 190.2 97.3)">4</text>
<text x="211.8" y="97.3" transform="rotate(-90 211.8 97.3)">4</text>
<text x="233.4" y="97.3" transform="rotate(-90 233.4 97.3)">4</text>
<text x="255" y="97.3" transform="rotate(-90 255 97.3)">4</text>
<text x="54.1" y="102.9">3</text>
<text x="66.8" y="102.9">1</text>
<text x="75.7" y="102.9">3</text>
<text x="88.4" y="102.9">1</text>
<text x="97.3" y="102.9">3</text>
<text x="110" y="102.9">1</text>
<text x="118.9" y="102.9">3</text>
<text x="131.6" y="102.9">1</text>
<text x="140.5" y="102.9">3</text>
<text x="153.2" y="102.9">1</text>
<text x="162.1" y="102.9">3</text>
<text x="174.8" y="102.9">1</text>
<text x="183.7" y="102.9">3</text>
<text x="196.4" y="102.9">1</text>
<text x="205.2" y="102.9">3</text>
<text x="217.9" y="102.9">1</text>
<text x="226.8" y="102.9">3</text>
<text x="239.5" y="102.9">1</text>
<text x="248.4" y="102.9">3</text>
<text x="261.1" y="102.9">1</text>
<text x="60.7" y="110" transform="rotate(-90 60.7 110)">2</text>
<text x="82.3" y="110" transform="rotate(-90 82.3 110)">2</text>
<text x="103.9" y="110" transform="rotate(-90 103.9 110)">2</text>
<text x="125.5" y="110" transform="rotate(-90 125.5 110)">2</text>
<text x="147.1" y="110" transform="rotate(-90 147.1 110)">2</text>
<text x="168.7" y="110" transform="rotate(-90 168.7 110)">2</text>
<text x="190.2" y="110" transform="rotate(-90 190.2 110)">2</text>
<text x="211.8" y="110" transform="rotate(-90 211.8 110)">2</text>
<text x="233.4" y="110" transform="rotate(-90 233.4 110)">2</text>
<text x="255" y="110" transform="rotate(-90 255 110)">2</text>
<text x="60.7" y="118.9" transform="rotate(-90 60.7 118.9)">4</text>
<text x="82.3" y="118.9" transform="rotate(-90 82.3 118.9)">4</text>
<text x="103.9" y="118.9" transform="rotate(-90 103.9 118.9)">4</text>
<text x="125.5" y="118.9" transform="rotate(-90 125.5 118.9)">4</text>
<text x="147.1" y="118.9" transform="rotate(-90 147.1 118.9)">4</text>
<text x="168.7" y="118.9" transform="rotate(-90 168.7 118.9)">4</text>
<text x="190.2" y="118.9" transform="rotate(-90 190.2 118.9)">4</text>
<text x="211.8" y="118.9" transform="rotate(-90 211.8 118.9)">4</text>
<text x="233.4" y="118.9" transform="rotate(-90 233.4 118.9)">4</text>
<text x="255" y="118.9" transform="rotate(-90 255 118.9)">4</text>
<text x="54.1" y="124.5">3</text>
<text x="66.8" y="124.5">1</text>
<text x="75.7" y="124.5">3</text>
<text x="88.4" y="124.5">1</text>
<text x="97.3" y="124.5">3</text>
<text x="110" y="124.5">1</text>
<text x="118.9" y="124.5">3</text>
<text x="131.6" y="124.5">1</text>
<text x="140.5" y="124.5">3</text>
<text x="153.2" y="124.5">1</text>
<text x="162.1" y="124.5">3</text>
<text x="174.8" y="124.5">1</text>
<text x="183.7" y="124.5">3</text>
<text x="196.4" y="124.5">1</text>
<text x="205.2" y="124.5">3</text>
<text x="217.9" y="124.5">1</text>
<text x="226.8" y="124.5">3</text>
<text x="239.5" y="124.5">1</text>
<text x="248.4" y="124.5">3</text>
<text x="261.1" y="124.5">1</text>
<text x="60.7" y="131.6" transform="rotate(-90 60.7 131.6)">2</text>
<text x="82.3" y="131.6" transform="rotate(-90 82.3 131.6)">2</text>
<text x="103.9" y="131.6" transform="rotate(-90 103.9 131.6)">2</text>
<text x="125.5" y="131.6" transform="rotate(-90 125.5 131.6)">2</text>
<text x="147.1" y="131.6" transform="rotate(-90 147.1 131.6)">2</text>
<text x="168.7" y="131.6" transform="rotate(-90 168.7 131.6)">2</text>
<text x="190.2" y="131.6" transform="rotate(-90 190.2 131.6)">2</text>
<text x="211.8" y="131.6" transform="rotate(-90 211.8 131.6)">2</text>
<text x="233.4" y="131.6" transform="rotate(-90 233.4 131.6)">2</text>
<text x="255" y="131.6" transform="rotate(-90 255 131.6)">2</text>
</g>
<g font-size="1.8" fill="#006464">
<text x="67" y="32.6">D51</text>
<text x="88.5" y="32.6">D52</text>
<text x="110.1" y="32.6">D53</text>
<text x="131.7" y="32.6">D54</text>
<text x="153.3" y="32.6">D55</text>
<text x="174.9" y="32.6">D56</text>
<text x="196.5" y="32.6">D57</text>
<text x="218.1" y="32.6">D58</text>
<text x="239.7" y="32.6">D59</text>
<text x="261.3" y="32.6">D60</text>
<text x="56.1" y="39">DIN</text>
<text x="60.8" y="39">DOUT</text>
<text x="61.6" y="37.3" transform="rotate(-90 61.6 37.3)">VDD</text>
<text x="77.7" y="39">DIN</text>
<text x="82.4" y="39">DOUT</text>
<text x="83.2" y="37.3" transform="rotate(-90 83.2 37.3)">VDD</text>
<text x="99.3" y="39">DIN</text>
<text x="104" y="39">DOUT</text>
<text x="104.8" y="37.3" transform="rotate(-90 104.8 37.3)">VDD</text>
<text x="120.9" y="39">DIN</text>
<text x="125.5" y="39">DOUT</text>
<text x="126.4" y="37.3" transform="rotate(-90 126.4 37.3)">VDD</text>
<text x="142.5" y="39">DIN</text>
<text x="147.1" y="39">DOUT</text>
<text x="148" y="37.3" transform="rotate(-90 148 37.3)">VDD</text>
<text x="164.1" y="39">DIN</text>
<text x="168.7" y="39">DOUT</text>
<text x="169.5" y="37.3" transform="rotate(-90 169.5 37.3)">VDD</text>
<text x="185.7" y="39">DIN</text>
<text x="190.3" y="39">DOUT</text>
<text x="191.1" y="37.3" transform="rotate(-90 191.1 37.3)">VDD</text>
<text x="207.3" y="39">DIN</text>
<text x="211.9" y="39">DOUT</text>
<text x="212.7" y="37.3" transform="rotate(-90 212.7 37.3)">VDD</text>
<text x="228.9" y="39">DIN</text>
<text x="233.5" y="39">DOUT</text>
<text x="234.3" y="37.3" transform="rotate(-90 234.3 37.3)">VDD</text>
<text x="250.4" y="39">DIN</text>
<text x="255.1" y="39">DOUT</text>
<text x="255.9" y="37.3" transform="rotate(-90 255.9 37.3)">VDD</text>
<text x="61.6" y="43.2" transform="rotate(-90 61.6 43.2)">VSS</text>
<text x="83.2" y="43.2" transform="rotate(-90 83.2 43.2)">VSS</text>
<text x="104.8" y="43.2" transform="rotate(-90 104.8 43.2)">VSS</text>
<text x="126.4" y="43.2" transform="rotate(-90 126.4 43.2)">VSS</text>
<text x="148" y="43.2" transform="rotate(-90 148 43.2)">VSS</text>
<text x="169.5" y="43.2" transform="rotate(-90 169.5 43.2)">VSS</text>
<text x="191.1" y="43.2" transform="rotate(-90 191.1 43.2)">VSS</text>
<text x="212.7" y="43.2" transform="rotate(-90 212.7 43.2)">VSS</text>
<text x="234.3" y="43.2" transform="rotate(-90 234.3 43.2)">VSS</text>
<text x="255.9" y="43.2" transform="rotate(-90 255.9 43.2)">VSS</text>
<text x="61.6" y="58.8" transform="rotate(-90 61.6 58.8)">VDD</text>
<text x="67" y="54.2">D61</text>
<text x="83.2" y="58.8" transform="rotate(-90 83.2 58.8)">VDD</text>
<text x="88.5" y="54.2">D62</text>
<text x="104.8" y="58.8" transform="rotate(-90 104.8 58.8)">VDD</text>
<text x="110.1" y="54.2">D63</text>
<text x="126.4" y="58.8" transform="rotate(-90 126.4 58.8)">VDD</text>
<text x="131.7" y="54.2">D64</text>
<text x="148" y="58.8" transform="rotate(-90 148 58.8)">VDD</text>
<text x="153.3" y="54.2">D65</text>
<text x="169.5" y="58.8" transform="rotate(-90 169.5 58.8)">VDD</text>
<text x="174.9" y="54.2">D66</text>
<text x="191.1" y="58.8" transform="rotate(-90 191.1 58.8)">VDD</text>
<text x="196.5" y="54.2">D67</text>
<text x="212.7" y="58.8" transform="rotate(-90 212.7 58.8)">VDD</text>
<text x="218.1" y="54.2">D68</text>
<text x="234.3" y="58.8" transform="rotate(-90 234.3 58.8)">VDD</text>
<text x="239.7" y="54.2">D69</text>
<text x="255.9" y="58.8" transform="rotate(-90 255.9 58.8)">VDD</text>
<text x="261.3" y="54.2">D70</text>
<text x="56.1" y="60.6">DIN</text>
<text x="60.8" y="60.6">DOUT</text>
<text x="61.6" y="64.8" transform="rotate(-90 61.6 64.8)">VSS</text>
<text x="77.7" y="60.6">DIN</text>
<text x="82.4" y="60.6">DOUT</text>
<text x="83.2" y="64.8" transform="rotate(-90 83.2 64.8)">VSS</text>
<text x="99.3" y="60.6">DIN</text>
<text x="104" y="60.6">DOUT</text>
<text x="104.8" y="64.8" transform="rotate(-90 104.8 64.8)">VSS</text>
<text x="120.9" y="60.6">DIN</text>
<text x="125.5" y="60.6">DOUT</text>
<text x="126.4" y="64.8" transform="rotate(-90 126.4 64.8)">VSS</text>
<text x="142.5" y="60.6">DIN</text>
<text x="147.1" y="60.6">DOUT</text>
<text x="148" y="64.8" transform="rotate(-90 148 64.8)">VSS</text>
<text x="164.1" y="60.6">DIN</text>
<text x="168.7" y="60.6">DOUT</text>
<text x="169.5" y="64.8" transform="rotate(-90 169.5 64.8)">VSS</text>
<text x="185.7" y="60.6">DIN</text>
<text x="190.3" y="60.6">DOUT</text>
<text x="191.1" y="64.8" transform="rotate(-90 191.1 64.8)">VSS</text>
<text x="207.3" y="60.6">DIN</text>
<text x="211.9" y="60.6">DOUT</text>
<text x="212.7" y="64.8" transform="rotate(-90 212.7 64.8)">VSS</text>
<text x="228.9" y="60.6">DIN</text>
<text x="233.5" y="60.6">DOUT</text>
<text x="234.3" y="64.8" transform="rotate(-90 234.3 64.8)">VSS</text>
<text x="250.4" y="60.6">DIN</text>
<text x="255.1" y="60.6">DOUT</text>
<text x="255.9" y="64.8" transform="rotate(-90 255.9 64.8)">VSS</text>
<text x="67" y="75.8">D71</text>
<text x="88.5" y="75.8">D72</text>
<text x="110.1" y="75.8">D73</text>
<text x="131.7" y="75.8">D74</text>
<text x="153.3" y="75.8">D75</text>
<text x="174.9" y="75.8">D76</text>
<text x="196.5" y="75.8">D77</text>
<text x="218.1" y="75.8">D78</text>
<text x="239.7" y="75.8">D79</text>
<text x="261.3" y="75.8">D80</text>
<text x="56.1" y="82.2">DIN</text>
<text x="60.8" y="82.2">DOUT</text>
<text x="61.6" y="80.4" transform="rotate(-90 61.6 80.4)">VDD</text>
<text x="77.7" y="82.2">DIN</text>
<text x="82.4" y="82.2">DOUT</text>
<text x="83.2" y="80.4" transform="rotate(-90 83.2 80.4)">VDD</text>
<text x="99.3" y="82.2">DIN</text>
<text x="104" y="82.2">DOUT</text>
<text x="104.8" y="80.4" transform="rotate(-90 104.8 80.4)">VDD</text>
<text x="120.9" y="82.2">DIN</text>
<text x="125.5" y="82.2">DOUT</text>
<text x="126.4" y="80.4" transform="rotate(-90 126.4 80.4)">VDD</text>
<text x="142.5" y="82.2">DIN</text>
<text x="147.1" y="82.2">DOUT</text>
<text x="148" y="80.4" transform="rotate(-90 148 80.4)">VDD</text>
<text x="164.1" y="82.2">DIN</text>
<text x="168.7" y="82.2">DOUT</text>
<text x="169.5" y="80.4" transform="rotate(-90 169.5 80.4)">VDD</text>
<text x="185.7" y="82.2">DIN</text>
<text x="190.3" y="82.2">DOUT</text>
<text x="191.1" y="80.4" transform="rotate(-90 191.1 80.4)">VDD</text>
<text x="207.3" y="82.2">DIN</text>
<text x="211.9" y="82.2">DOUT</text>
<text x="212.7" y="80.4" transform="rotate(-90 212.7 80.4)">VDD</text>
<text x="228.9" y="82.2">DIN</text>
<text x="233.5" y="82.2">DOUT</text>
<text x="234.3" y="80.4" transform="rotate(-90 234.3 80.4)">VDD</text>
<text x="250.4" y="82.2">DIN</text>
<text x="255.1" y="82.2">DOUT</text>
<text x="255.9" y="80.4" transform="rotate(-90 255.9 80.4)">VDD</text>
<text x="61.6" y="86.4" transform="rotate(-90 61.6 86.4)">VSS</text>
<text x="83.2" y="86.4" transform="rotate(-90 83.2 86.4)">VSS</text>
<text x="104.8" y="86.4" transform="rotate(-90 104.8 86.4)">VSS</text>
<text x="126.4" y="86.4" transform="rotate(-90 126.4 86.4)">VSS</text>
<text x="148" y="86.4" transform="rotate(-90 148 86.4)">VSS</text>
<text x="169.5" y="86.4" transform="rotate(-90 169.5 86.4)">VSS</text>
<text x="191.1" y="86.4" transform="rotate(-90 191.1 86.4)">VSS</text>
<text x="212.7" y="86.4" transform="rotate(-90 212.7 86.4)">VSS</text>
<text x="234.3" y="86.4" transform="rotate(-90 234.3 86.4)">VSS</text>
<text x="255.9" y="86.4" transform="rotate(-90 255.9 86.4)">VSS</text>
<text x="67" y="97.4">D81</text>
<text x="88.5" y="97.4">D82</text>
<text x="110.1" y="97.4">D83</text>
<text x="131.7" y="97.4">D84</text>
<text x="153.3" y="97.4">D85</text>
<text x="174.9" y="97.4">D86</text>
<text x="196.5" y="97.4">D87</text>
<text x="218.1" y="97.4">D88</text>
<text x="239.7" y="97.4">D89</text>
<text x="261.3" y="97.4">D90</text>
<text x="56.1" y="103.8">DIN</text>
<text x="60.8" y="103.8">DOUT</text>
<text x="61.6" y="107.9" transform="rotate(-90 61.6 107.9)">VSS</text>
<text x="61.6" y="102" transform="rotate(-90 61.6 102)">VDD</text>
<text x="77.7" y="103.8">DIN</text>
<text x="82.4" y="103.8">DOUT</text>
<text x="83.2" y="107.9" transform="rotate(-90 83.2 107.9)">VSS</text>
<text x="83.2" y="102" transform="rotate(-90 83.2 102)">VDD</text>
<text x="99.3" y="103.8">DIN</text>
<text x="104" y="103.8">DOUT</text>
<text x="104.8" y="107.9" transform="rotate(-90 104.8 107.9)">VSS</text>
<text x="104.8" y="102" transform="rotate(-90 104.8 102)">VDD</text>
<text x="120.9" y="103.8">DIN</text>
<text x="125.5" y="103.8">DOUT</text>
<text x="126.4" y="107.9" transform="rotate(-90 126.4 107.9)">VSS</text>
<text x="126.4" y="102" transform="rotate(-90 126.4 102)">VDD</text>
<text x="142.5" y="103.8">DIN</text>
<text x="147.1" y="103.8">DOUT</text>
<text x="148" y="107.9" transform="rotate(-90 148 107.9)">VSS</text>
<text x="148" y="102" transform="rotate(-90 148 102)">VDD</text>
<text x="164.1" y="103.8">DIN</text>
<text x="168.7" y="103.8">DOUT</text>
<text x="169.5" y="107.9" transform="rotate(-90 169.5 107.9)">VSS</text>
<text x="169.5" y="102" transform="rotate(-90 169.5 102)">VDD</text>
<text x="185.7" y="103.8">DIN</text>
<text x="190.3" y="103.8">DOUT</text>
<text x="191.1" y="107.9" transform="rotate(-90 191.1 107.9)">VSS</text>
<text x="191.1" y="102" transform="rotate(-90 191.1 102)">VDD</text>
<text x="207.3" y="103.8">DIN</text>
<text x="211.9" y="103.8">DOUT</text>
<text x="212.7" y="107.9" transform="rotate(-90 212.7 107.9)">VSS</text>
<text x="212.7" y="102" transform="rotate(-90 212.7 102)">VDD</text>
<text x="228.9" y="103.8">DIN</text>
<text x="233.5" y="103.8">DOUT</text>
<text x="234.3" y="107.9" transform="rotate(-90 234.3 107.9)">VSS</text>
<text x="234.3" y="102" transform="rotate(-90 234.3 102)">VDD</text>
<text x="250.4" y="103.8">DIN</text>
<text x="255.1" y="103.8">DOUT</text>
<text x="255.9" y="107.9" transform="rotate(-90 255.9 107.9)">VSS</text>
<text x="255.9" y="102" transform="rotate(-90 255.9 102)">VDD</text>
<text x="67" y="119">D91</text>
<text x="88.5" y="119">D92</text>
<text x="110.1" y="119">D93</text>
<text x="131.7" y="119">D94</text>
<text x="153.3" y="119">D95</text>
<text x="174.9" y="119">D96</text>
<text x="196.5" y="119">D97</text>
<text x="218.1" y="119">D98</text>
<text x="239.7" y="119">D99</text>
<text x="260.8" y="119">D100</text>
<text x="56.1" y="125.3">DIN</text>
<text x="60.8" y="125.3">DOUT</text>
<text x="61.6" y="123.6" transform="rotate(-90 61.6 123.6)">VDD</text>
<text x="77.7" y="125.3">DIN</text>
<text x="82.4" y="125.3">DOUT</text>
<text x="83.2" y="123.6" transform="rotate(-90 83.2 123.6)">VDD</text>
<text x="99.3" y="125.3">DIN</text>
<text x="104" y="125.3">DOUT</text>
<text x="104.8" y="123.6" transform="rotate(-90 104.8 123.6)">VDD</text>
<text x="120.9" y="125.3">DIN</text>
<text x="125.5" y="125.3">DOUT</text>
<text x="126.4" y="123.6" transform="rotate(-90 126.4 123.6)">VDD</text>
<text x="142.5" y="125.3">DIN</text>
<text x="147.1" y="125.3">DOUT</text>
<text x="148" y="123.6" transform="rotate(-90 148 123.6)">VDD</text>
<text x="164.1" y="125.3">DIN</text>
<text x="168.7" y="125.3">DOUT</text>
<text x="169.5" y="123.6" transform="rotate(-90 169.5 123.6)">VDD</text>
<text x="185.7" y="125.3">DIN</text>
<text x="190.3" y="125.3">DOUT</text>
<text x="191.1" y="123.6" transform="rotate(-90 191.1 123.6)">VDD</text>
<text x="207.3" y="125.3">DIN</text>
<text x="211.9" y="125.3">DOUT</text>
<text x="212.7" y="123.6" transform="rotate(-90 212.7 123.6)">VDD</text>
<text x="228.9" y="125.3">DIN</text>
<text x="233.5" y="125.3">DOUT</text>
<text x="234.3" y="123.6" transform="rotate(-90 234.3 123.6)">VDD</text>
<text x="250.4" y="125.3">DIN</text>
<text x="255.1" y="125.3">DOUT</text>
<text x="255.9" y="123.6" transform="rotate(-90 255.9 123.6)">VDD</text>
<text x="61.6" y="129.5" transform="rotate(-90 61.6 129.5)">VSS</text>
<text x="83.2" y="129.5" transform="rotate(-90 83.2 129.5)">VSS</text>
<text x="104.8" y="129.5" transform="rotate(-90 104.8 129.5)">VSS</text>
<text x="126.4" y="129.5" transform="rotate(-90 126.4 129.5)">VSS</text>
<text x="148" y="129.5" transform="rotate(-90 148 129.5)">VSS</text>
<text x="169.5" y="129.5" transform="rotate(-90 169.5 129.5)">VSS</text>
<text x="191.1" y="129.5" transform="rotate(-90 191.1 129.5)">VSS</text>
<text x="212.7" y="129.5" transform="rotate(-90 212.7 129.5)">VSS</text>
<text x="234.3" y="129.5" transform="rotate(-90 234.3 129.5)">VSS</text>
<text x="255.9" y="129.5" transform="rotate(-90 255.9 129.5)">VSS</text>
<text x="27.6" y="183.8">+5V</text>
<text x="39.9" y="183.8">GND</text>
</g>
<g font-size="1.1" fill="#840000">
<text x="62.1" y="42.9">RGB</text>
<text x="83.7" y="42.9">RGB</text>
<text x="105.2" y="42.9">RGB</text>
<text x="126.8" y="42.9">RGB</text>
<text x="148.4" y="42.9">RGB</text>
<text x="170" y="42.9">RGB</text>
<text x="191.6" y="42.9">RGB</text>
<text x="213.2" y="42.9">RGB</text>
<text x="234.8" y="42.9">RGB</text>
<text x="256.4" y="42.9">RGB</text>
<text x="62.1" y="64.5">RGB</text>
<text x="83.7" y="64.5">RGB</text>
<text x="105.2" y="64.5">RGB</text>
<text x="126.8" y="64.5">RGB</text>
<text x="148.4" y="64.5">RGB</text>
<text x="170" y="64.5">RGB</text>
<text x="191.6" y="64.5">RGB</text>
<text x="213.2" y="64.5">RGB</text>
<text x="234.8" y="64.5">RGB</text>
<text x="256.4" y="64.5">RGB</text>
<text x="62.1" y="86.1">RGB</text>
<text x="83.7" y="86.1">RGB</text>
<text x="105.2" y="86.1">RGB</text>
<text x="126.8" y="86.1">RGB</text>
<text x="148.4" y="86.1">RGB</text>
<text x="170" y="86.1">RGB</text>
<text x="191.6" y="86.1">RGB</text>
<text x="213.2" y="86.1">RGB</text>
<text x="234.8" y="86.1">RGB</text>
<text x="256.4" y="86.1">RGB</text>
<text x="62.1" y="107.7">RGB</text>
<text x="83.7" y="107.7">RGB</text>
<text x="105.2" y="107.7">RGB</text>
<text x="126.8" y="107.7">RGB</text>
<text x="148.4" y="107.7">RGB</text>
<text x="170" y="107.7">RGB</text>
<text x="191.6" y="107.7">RGB</text>
<text x="213.2" y="107.7">RGB</text>
<text x="234.8" y="107.7">RGB</text>
<text x="256.4" y="107.7">RGB</text>
<text x="62.1" y="129.3">RGB</text>
<text x="83.7" y="129.3">RGB</text>
<text x="105.2" y="129.3">RGB</text>
<text x="126.8" y="129.3">RGB</text>
<text x="148.4" y="129.3">RGB</text>
<text x="170" y="129.3">RGB</text>
<text x="191.6" y="129.3">RGB</text>
<text x="213.2" y="129.3">RGB</text>
<text x="234.8" y="129.3">RGB</text>
<text x="256.4" y="129.3">RGB</text>
</g>
</svg>
